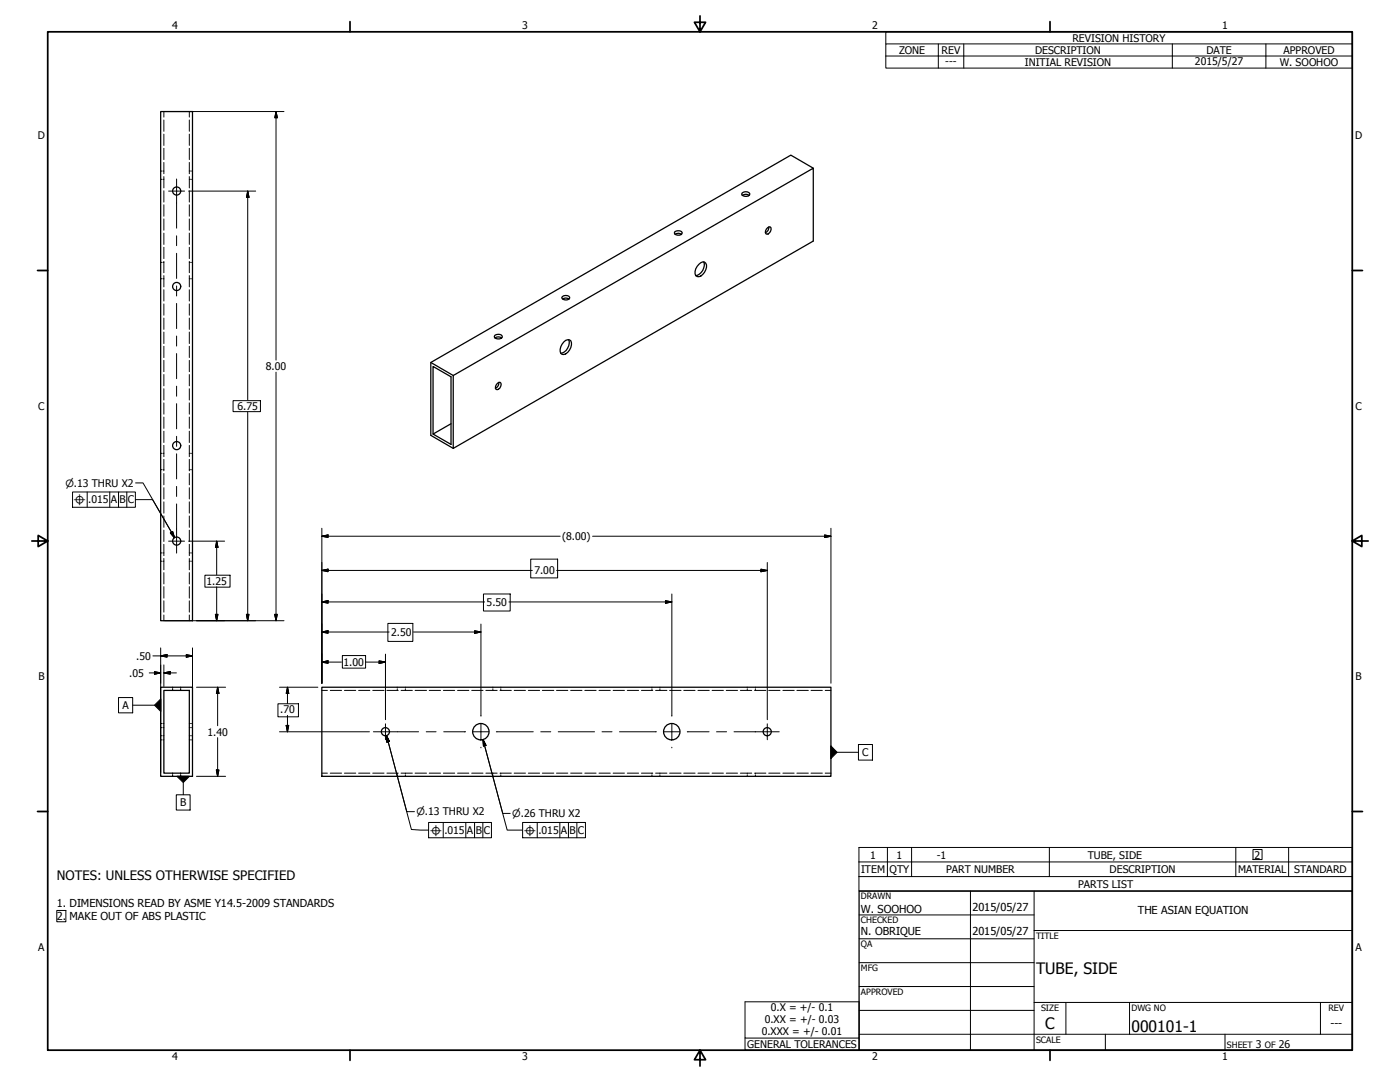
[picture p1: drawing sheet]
<svg xmlns="http://www.w3.org/2000/svg" width="559mm" height="432mm" viewBox="0 0 559 432" stroke-linecap="round" stroke-linejoin="round" font-family="sans-serif">
<!-- layer: Visible (ANSI) -->
<g fill="none" stroke="#000" stroke-width=".51">
<path d="M64.1 44.5h12.7v203.2h-12.7zM296.3 77a2.19 2.19 0 0 1 3 .3 1.75 1.75 0 0 1-1.6 1.1 1.75 1.75 0 0 1-1.7-1zM296.3 78a2.32 2.32 0 0 1 2.7 0M324.6 67.1l-8.9-5.2-143.7 82.8v29l8.9 5.2M269.4 92.5a2.3 2.3 0 0 1 2.9 .3 1.66 1.66 0 0 1-1.5 1.1 1.66 1.66 0 0 1-1.6-1zM269.4 93.5a2.41 2.41 0 0 1 2.6 0M306.4 90.9l1-.3a1.75 1.75 0 0 1 .1 1.9 1.75 1.75 0 0 1-1.8 .8 1.98 1.98 0 0 1 .7-2.4zM306.9 90.6a2.34 2.34 0 0 1-1.4 2.3M224.5 118.4a1.65 1.65 0 0 1 1.6-.6 1.65 1.65 0 0 1 1.2 1.3 1.9 1.9 0 0 1-3.1-.4zM224.5 119.3a2.41 2.41 0 0 1 2.6 0M279 105.5l1.5-1 .7 .1a3.3 3.3 0 0 1-.7 4.9 1.86 1.86 0 0 1-2.8 .5 3.9 3.9 0 0 1 1.3-4.5zM280.9 104.5a4.3 4.3 0 0 1-3.2 5.5"/>
<path d="M197.5 133.9a1.74 1.74 0 0 1 3 .7 1.96 1.96 0 0 1-3.2-.3zM197.5 134.9a2.22 2.22 0 0 1 2.7 0M225 136.5a1.86 1.86 0 0 1 2.8-.5 4.1 4.1 0 0 1-3.5 5.4 2.72 2.72 0 0 1 0-4zM226.9 135.6a4.3 4.3 0 0 1-3.1 5.4M172 144.7l8.9 5.2 143.7-82.8v29.1l-143.7 82.7v-29M198.6 152.9l1-.3a1.75 1.75 0 0 1 .1 1.9 1.75 1.75 0 0 1-1.8 .8 1.98 1.98 0 0 1 .7-2.4zM199.1 152.6a2.34 2.34 0 0 1-1.4 2.3M180 169.1l-7.2 4.1 7.2 4.2v-27l-7.2-4.2v27M64.1 274.3h12.7v35.5h-12.7zM65.4 275.5h10.2v33h-10.2zM128.5 274.3h203.2v35.5h-203.2z"/>
<circle cx="70.5" cy="76.2" r="1.62"/>
<circle cx="70.5" cy="114.3" r="1.62"/>
<circle cx="70.5" cy="177.8" r="1.62"/>
<circle cx="70.5" cy="215.9" r="1.62"/>
<circle cx="153.8" cy="292" r="1.62"/>
<circle cx="191.9" cy="292" r="3.3"/>
<circle cx="268.1" cy="292" r="3.3"/>
<circle cx="306.2" cy="292" r="1.62"/>
</g>
<!-- layer: Hidden (ANSI) -->
<g fill="none" stroke="#000" stroke-width=".4">
<path d="M65.4 44.5v2.2M65.4 47.9v4.5M65.4 53.5v4.5M65.4 59.2v4.5M75.6 44.5v2.2M75.6 47.9v4.5M75.6 53.5v4.5M75.6 59.2v4.5M64.1 68.3h.5M64.1 71.6h.5M65 68.3h.4M65 71.6h.4"/>
<path d="M65.4 64.8v4.5M65.4 70.5v4.5M65.4 76.1v4.5M75.6 64.8v4.5M75.6 70.5v4.5M75.6 76.1v4.5M75.6 68.3h.4M75.6 71.6h.4M76.5 68.3h.3M76.5 71.6h.3M65.4 81.7v4.6M65.4 87.4v4.5"/>
<path d="M65.4 93v4.5M65.4 98.7v4.5M75.6 81.7v4.6M75.6 87.4v4.5M75.6 93v4.5M75.6 98.7v4.5M64.1 104.7h.5M64.1 111.3h.5M65 104.7h.4M65 111.3h.4M65.4 104.3v4.5M65.4 110v4.5"/>
<path d="M65.4 115.6v4.5M75.6 104.3v4.5M75.6 110v4.5M75.6 115.6v4.5M75.6 104.7h.4M75.6 111.3h.4M76.5 104.7h.3M76.5 111.3h.3M65.4 121.3v4.5M65.4 126.9v4.5M65.4 132.5v4.6M65.4 138.2v4.5"/>
<path d="M75.6 121.3v4.5M75.6 126.9v4.5M75.6 132.5v4.6M75.6 138.2v4.5M65.4 143.8v4.5M65.4 149.5v4.5M65.4 155.1v4.5M75.6 143.8v4.5M75.6 149.5v4.5M75.6 155.1v4.5M65.4 160.8v4.5M65.4 166.4v4.5"/>
<path d="M65.4 172.1v4.5M65.4 177.7v4.5M75.6 160.8v4.5M75.6 166.4v4.5M75.6 172.1v4.5M75.6 177.7v4.5M64.1 180.9h.5M64.1 187.5h.5M65 180.9h.4M65 187.5h.4M65.4 183.3v4.6M65.4 189v4.5"/>
<path d="M65.4 194.6v4.5M75.6 183.3v4.6M75.6 189v4.5M75.6 194.6v4.5M75.6 180.9h.4M75.6 187.5h.4M76.5 180.9h.3M76.5 187.5h.3M65.4 200.3v4.5M65.4 205.9v4.5M65.4 211.6v4.5M65.4 217.2v4.5"/>
<path d="M75.6 200.3v4.5M75.6 205.9v4.5M75.6 211.6v4.5M75.6 217.2v4.5M64.1 220.7h.5M64.1 224h.5M65 220.7h.4M65 224h.4M65.4 222.9v4.5M65.4 228.5v4.5M65.4 234.1v4.6M65.4 239.8v4.5"/>
<path d="M75.6 222.9v4.5M75.6 228.5v4.5M75.6 234.1v4.6M75.6 239.8v4.5M75.6 220.7h.4M75.6 224h.4M76.5 220.7h.3M76.5 224h.3M65.4 245.4v2.3M75.6 245.4v2.3M68.9 274.3v.3M68.9 275.1v.4"/>
<path d="M72.1 274.3v.3M72.1 275.1v.4M128.5 275.5h2.2M131.8 275.5h4.5M137.5 275.5h4.5M143.1 275.5h4.5M148.8 275.5h4.5M154.4 275.5h4.5M158.6 274.3v.3M158.6 275.1v.4M160.1 275.5h4.5M161.8 274.3v.3"/>
<path d="M161.8 275.1v.4M165.7 275.5h4.5M171.3 275.5h4.5M177 275.5h4.5M182.6 275.5h4.5M188.3 275.5h4.5M193.9 275.5h4.5M196.7 274.3v.3M196.7 275.1v.4M199.6 275.5h4.5M199.9 274.3v.3M199.9 275.1v.4"/>
<path d="M205.2 275.5h4.5M210.9 275.5h4.5M216.5 275.5h4.5M222.1 275.5h4.5M227.8 275.5h4.5M233.4 275.5h4.5M239.1 275.5h4.5M244.7 275.5h4.5M250.4 275.5h4.5M256 275.5h4.5M260.2 274.3v.3M260.2 275.1v.4"/>
<path d="M261.7 275.5h4.5M263.4 274.3v.3M263.4 275.1v.4M267.3 275.5h4.5M272.9 275.5h4.5M278.6 275.5h4.5M284.2 275.5h4.5M289.9 275.5h4.5M295.5 275.5h4.5M298.3 274.3v.3M298.3 275.1v.4M301.2 275.5h4.5"/>
<path d="M301.5 274.3v.3M301.5 275.1v.4M306.8 275.5h4.5M312.5 275.5h4.5M318.1 275.5h4.5M323.7 275.5h4.5M329.4 275.5h2.3M64.1 288.7h.5M64.1 295.3h.5M64.1 290.4h.5M64.1 293.6h.5M65 288.7h.4"/>
<path d="M65 295.3h.4M65 290.4h.4M65 293.6h.4M75.6 288.7h.4M75.6 295.3h.4M75.6 290.4h.4M75.6 293.6h.4M76.5 288.7h.3M76.5 295.3h.3M76.5 290.4h.3M76.5 293.6h.3M68.9 308.5v.4"/>
<path d="M68.9 309.4v.4M72.1 308.5v.4M72.1 309.4v.4M128.5 308.5h2.2M131.8 308.5h4.5M137.5 308.5h4.5M143.1 308.5h4.5M148.8 308.5h4.5M154.4 308.5h4.5M158.6 308.5v.4M158.6 309.4v.4M160.1 308.5h4.5"/>
<path d="M161.8 308.5v.4M161.8 309.4v.4M165.7 308.5h4.5M171.3 308.5h4.5M177 308.5h4.5M182.6 308.5h4.5M188.3 308.5h4.5M193.9 308.5h4.5M196.7 308.5v.4M196.7 309.4v.4M199.6 308.5h4.5M199.9 308.5v.4"/>
<path d="M199.9 309.4v.4M205.2 308.5h4.5M210.9 308.5h4.5M216.5 308.5h4.5M222.1 308.5h4.5M227.8 308.5h4.5M233.4 308.5h4.5M239.1 308.5h4.5M244.7 308.5h4.5M250.4 308.5h4.5M256 308.5h4.5M260.2 308.5v.4"/>
<path d="M260.2 309.4v.4M261.7 308.5h4.5M263.4 308.5v.4M263.4 309.4v.4M267.3 308.5h4.5M272.9 308.5h4.5M278.6 308.5h4.5M284.2 308.5h4.5M289.9 308.5h4.5M295.5 308.5h4.5M298.3 308.5v.4M298.3 309.4v.4"/>
<path d="M301.2 308.5h4.5M301.5 308.5v.4M301.5 309.4v.4M306.8 308.5h4.5M312.5 308.5h4.5M318.1 308.5h4.5M323.7 308.5h4.5M329.4 308.5h2.3"/>
</g>
<!-- layer: Symbol (ANSI) -->
<g fill="none" stroke="#000" stroke-width=".4">
<path d="M353.6 17.5v-4.8h186.2v4.8M374.5 17.5v9.7M384.7 17.5v9.7M467.9 17.5v9.7M505.3 17.5v9.7M539.8 17.5h-186.2v4.9M539.8 17.5v9.7h-186.2v-4.8M353.6 22.4h186.2M29 196.3h25v6.1h-25zM34.8 196.3v6.1M43.8 196.3v6.1M47.3 196.3v6.1"/>
<path d="M50.6 196.3v6.1M54 199.4h6.9l7.6 13.1M54.1 192.7h3l12.5 21.7M68 212.7l.9-.5 .8 2.4zM68 212.7h.1M68.9 212.2l-.9 .5M47.3 278.4h5.7v6.1h-5.7zM53 281.4h8.7M154.2 293.6l1.2 2.2-1 .4zM154.3 293.7l8.1 30.2h3M154.3 293.7h.1M154.9 295.9l9.3 35.1 6.9 .3"/>
<path d="M155.3 295.8l.1 .1M155.4 295.9l-1 .1M192.8 295.1l1.1 2.3-.9 .3zM192.8 295.3l7.9 29.3h2.9M193.4 297.5l9 33.8h6.2M193.9 297.4h.1M193.9 297.4l-1 .2M342.6 297.1h5.6v6.2h-5.6zM70.4 317.2h5.5v6.1h-5.5zM73.2 312.3v4.9M334.1 300.2h8.5M171.1 328.2h25.1v6.1h-25.1z"/>
<path d="M176.9 328.2v6.1M185.9 328.2v6.1M189.4 328.2v6.1M192.7 328.2v6.1M208.6 328.2h25.1v6.1h-25.1zM214.4 328.2v6.1M223.5 328.2v6.1M226.9 328.2v6.1M230.3 328.2v6.1M354.2 338.2v11.6M363.9 338.2v11.6M418.8 338.2v11.6"/>
<path d="M493.3 338.2v11.6M514.3 338.2v11.6M342.8 344h197v-5.8h-197v11.6M342.8 349.8v5.8h197v-5.8M539.8 344v5.8h-197M297.4 399.8h45.5v14.5h-45.5zM297.4 414.3v4.8h45.5v-4.8"/>
</g>
<!-- layer: Border (ANSI) -->
<g fill="none" stroke="#000" stroke-width=".7">
<path d="M19 12.7h520.8v406.4h-520.8zM139.7 8.6v4.1M279.4 6.3v6.4l-2.2-3.8h4.4l-2.2 3.8M419.1 8.6v4.1M15 107.9h4M539.8 107.9h4M12.7 215.9h6.3l-3.8-2.2v4.4l3.8-2.2M539.8 215.9l3.8 2.2v-4.4l-3.8 2.2h6.3M15 323.8h4M539.8 323.8h4M139.7 419.1v4.1M279.4 419.1l2.2 3.8h-4.4l2.2-3.8v6.3"/>
<path d="M419.1 419.1v4.1"/>
</g>
<!-- layer: Title (ANSI) -->
<g fill="none" stroke="#000" stroke-width=".4">
<path d="M387.3 355.6v63.5M412.7 355.6v63.5M342.9 365.1h69.8M342.9 374.6h69.8M412.7 371.3h127.1M342.9 384.2h69.8M342.9 393.7h69.8M342.9 412.7h196.9M342.9 403.2h69.8M412.7 400h127.1M425.4 400v12.7M441.2 412.7v6.4"/>
<path d="M450.8 400v12.7M488.9 412.7v6.4M527 400v12.7"/>
</g>
<path d="M342.9 355.6h196.9v63.5h-196.9z" fill="none" stroke="#000" stroke-width=".51"/>
<!-- layer: Sketch Geometry (ANSI) -->
<path d="M93 159.9h10.9v4.4h-10.9zM81.8 229.6h10v4.7h-10zM193 237h10.6v6.8h-10.6zM211.8 223.1h10.8v7.5h-10.8zM154.8 248.8h10v7.2h-10zM136.7 261.6h9.2v5h-9.2zM110.9 280.9h8.2v5.2h-8.2zM500.1 339h3.6v4h-3.6zM22.7 363.3h3.6v4.6h-3.6z" fill="none" stroke="#000" stroke-width=".4"/>
<!-- layer: Dimension (ANSI) -->
<g fill="none" stroke="#000" stroke-width=".4">
<path d="M65.7 44.5h47.6M110.2 44.5l.5 2.5h-1zM110.2 44.5v99.2M75.3 76.3h26.7M98.9 76.3l.5 2.4h-1zM98.9 76.3v83.3M110.2 148.5v99.2M98.9 164.3v83.4M75.3 216h14.4M86.5 216l.5 2.4h-1zM86.5 216v13.4M128.5 214l2.4-.5v1z"/>
<path d="M128.5 210.8v61.9M128.5 214h95.1M236.5 214h95.2M329.1 213.5l2.6 .5-2.6 .5zM331.7 210.8v61.9M86.5 234.2v13.5M128.5 227.6l2.4-.5v1.1zM128.5 227.6h84M222.2 227.6h84.1M265.6 239.7l2.6 .5-2.6 .5zM268.2 237v48.6M303.7 227.1l2.6 .5-2.6 .6z"/>
<path d="M306.3 224.5v62.7M64.1 258.6v49.6M65.7 247.7h47.6M76.8 258.6v49.6M86 245.2h1l-.5 2.5zM98.4 245.2h1l-.5 2.5zM109.7 245.2h1l-.5 2.5zM128.5 252.2l2.4-.5v1zM128.5 240.2l2.4-.5v1zM128.5 252.2h26.8M128.5 240.2h64.9M165 252.2h27"/>
<path d="M189.4 251.7l2.6 .5-2.6 .5zM192 249v36.6M203.1 240.2h65.1M59.6 268.5h4.5M61 261.7h15.8M61.7 268l2.4 .5-2.4 .5zM64.1 261.7l2.6-.5v1.1zM65.4 268.5l2.5-.5v1zM65.4 268.5h5M65.4 265.4v8.5M74.4 261.2l2.4 .5-2.4 .6zM78.4 274.3h11.6"/>
<path d="M86.9 274.3l.5 2.4h-1zM86.9 274.3v15.3M111.6 274.3h15.3M114.7 274.3l.6 2.4h-1.1zM114.7 274.3v6.4M128.5 264.2l2.4-.5v1zM128.5 264.2h7.8M146 264.2h7.9M151.3 263.7l2.6 .5-2.6 .5zM153.9 261v26.2M86.9 294.4v15.4M111.6 292h35.8"/>
<path d="M114.2 289.5h1.1l-.6 2.5zM114.7 285.5v6.5M78.4 309.8h11.6M86.4 307.3h1l-.5 2.5z"/>
</g>
<g fill="#000" stroke="#000" stroke-width=".4">
<path d="M110.2 44.5l.5 2.5zM110.2 44.5l.5 2.5h-1zM98.9 76.3l.5 2.4zM98.9 76.3l.5 2.4h-1zM86.5 216l.5 2.4zM86.5 216l.5 2.4h-1zM128.5 214l2.4-.5zM128.5 214l2.4-.5v1zM329.1 214.5l2.6-.5zM329.1 213.5l2.6 .5-2.6 .5zM128.5 240.2l2.4-.5zM128.5 240.2l2.4-.5v1z"/>
<path d="M128.5 227.6l2.4-.5zM128.5 227.6l2.4-.5v1.1zM303.7 228.2l2.6-.6zM303.7 227.1l2.6 .5-2.6 .6zM86 245.2l.5 2.5zM86 245.2h1l-.5 2.5zM98.4 245.2l.5 2.5zM98.4 245.2h1l-.5 2.5zM109.7 245.2l.5 2.5zM109.7 245.2h1l-.5 2.5zM128.5 252.2l2.4-.5zM128.5 252.2l2.4-.5v1z"/>
<path d="M189.4 252.7l2.6-.5zM189.4 251.7l2.6 .5-2.6 .5zM265.6 240.7l2.6-.5zM265.6 239.7l2.6 .5-2.6 .5zM61.7 269l2.4-.5zM61.7 268l2.4 .5-2.4 .5zM64.1 261.7l2.6-.5zM64.1 261.7l2.6-.5v1.1zM65.4 268.5l2.5-.5zM65.4 268.5l2.5-.5v1zM74.4 262.3l2.4-.6zM74.4 261.2l2.4 .5-2.4 .6z"/>
<path d="M86.9 274.3l.5 2.4zM86.9 274.3l.5 2.4h-1zM114.7 274.3l.6 2.4zM114.7 274.3l.6 2.4h-1.1zM128.5 264.2l2.4-.5zM128.5 264.2l2.4-.5v1zM151.3 264.7l2.6-.5zM151.3 263.7l2.6 .5-2.6 .5zM114.2 289.5l.5 2.5zM114.2 289.5h1.1l-.6 2.5zM86.4 307.3l.5 2.5zM86.4 307.3h1l-.5 2.5z"/>
</g>
<!-- layer: Symbol (ANSI) -->
<g fill="#000" stroke="#000" stroke-width=".4">
<path d="M68 212.7l1.7 1.9zM68 212.7l.9-.5 .8 2.4zM64.1 279v4.9zM64.1 279v4.9l-2.4-2.5zM154.2 293.6l1.2 2.2zM154.2 293.6l1.2 2.2-1 .4zM154.2 293.6l1.2 2.3zM154.2 293.6l1.2 2.3-1 .3zM192.8 295.1l1.1 2.3zM192.8 295.1l1.1 2.3-.9 .3zM70.6 309.8h5zM70.6 309.8h5l-2.4 2.5z"/>
<path d="M331.7 297.7v5zM331.7 297.7l2.4 2.5-2.4 2.5z"/>
</g>
<!-- layer: Center Mark (ANSI) -->
<path d="M67.3 76.3h6.4M67.3 216h6.4M153.9 288.9v6.3M192 285.6v.2M192 288.9v6.3M192 298.2v.2M268.2 285.6v.2M268.2 288.9v6.3M268.2 298.2v.2M306.3 288.9v6.3" fill="none" stroke="#000" stroke-width=".4"/>
<!-- layer: Centerline (ANSI) -->
<g fill="none" stroke="#000" stroke-width=".4">
<path d="M70.5 71.4v19.7M70.5 94.1v3.9M70.5 101.1v10M70.5 114.1v4M70.5 121.1v10M70.5 134.1v4M70.5 141.1v10M70.5 154.1v4M70.5 161.1v10M70.5 174.1v4M70.5 181.1v10M70.5 194.1v4"/>
<path d="M70.5 201.1v19.6M149 292h18.1M170.1 292h4M177.1 292h8.7M188.8 292h6.3M198.1 292h14.8M215.8 292h4M222.8 292h14.5M240.3 292h4M247.3 292h14.7M265 292h6.3M274.3 292h8.7"/>
<path d="M286 292h4M293 292h18"/>
</g>
<g font-size="6.3">
<text x="413.5" y="388.6">TUBE, SIDE</text>
<text x="417.2" y="410.6">C</text>
<text x="451.6" y="411.9">000101-1</text>
</g>
<text font-size="5.2" x="22.7" y="351.2">NOTES: UNLESS OTHERWISE SPECIFIED</text>
<g font-size="4.4">
<text x="22.7" y="361.9">1. DIMENSIONS READ BY ASME Y14.5-2009 STANDARDS</text>
<text x="343.7" y="364.3">W. SOOHOO</text>
<text x="388.1" y="363.7">2015/05/27</text>
<text x="454.2" y="364.7">THE ASIAN EQUATION</text>
<text x="22.7" y="367.2">2.</text>
<text x="27.7" y="367.2">MAKE OUT OF ABS PLASTIC</text>
<text x="343.7" y="373.1">N. OBRIQUE</text>
<text x="388.1" y="373.2">2015/05/27</text>
<text x="531.1" y="409.7">---</text>
</g>
<g font-size="4.2">
<text x="68.7" y="11.7">4</text>
<text x="208.4" y="11.7">3</text>
<text x="348.1" y="11.7">2</text>
<text x="487.8" y="11.7">1</text>
<text x="428.1" y="16.6">REVISION HISTORY</text>
<text x="358.8" y="21.5">ZONE</text>
<text x="375.9" y="21.5">REV</text>
<text x="413.1" y="21.5">DESCRIPTION</text>
<text x="481.5" y="21.5">DATE</text>
<text x="512.3" y="21.5">APPROVED</text>
<text x="377.3" y="26.1">---</text>
<text x="409" y="26.3">INITIAL REVISION</text>
<text x="476.9" y="26">2015/5/27</text>
<text x="510.8" y="26.3">W. SOOHOO</text>
<text x="15.1" y="55.5">D</text>
<text x="540.9" y="55.5">D</text>
<text x="106.1" y="147.6">8.00</text>
<text x="15.2" y="163.4">C</text>
<text x="94.8" y="163.5">6.75</text>
<text x="541" y="163.4">C</text>
<text x="35.2" y="200.9">.015</text>
<text x="44.3" y="200.9">A</text>
<text x="47.8" y="200.9">B</text>
<text x="51.1" y="200.9">C</text>
<text x="224.3" y="215.6">(8.00)</text>
<text x="82.4" y="233.4">1.25</text>
<text x="213.3" y="229.2">7.00</text>
<text x="194.2" y="241.7">5.50</text>
<text x="156.1" y="253.7">2.50</text>
<text x="54.4" y="263.3">.50</text>
<text x="137.1" y="265.7">1.00</text>
<text x="15.3" y="271.4">B</text>
<text x="51.6" y="270.1">.05</text>
<text x="541.1" y="271.4">B</text>
<text x="48.8" y="283">A</text>
<text x="111.8" y="284.7">.70</text>
<text x="82.8" y="293.6">1.40</text>
<text x="344.2" y="301.8">C</text>
<text x="71.9" y="321.8">B</text>
<text x="177.4" y="332.8">.015</text>
<text x="186.4" y="332.8">A</text>
<text x="189.9" y="332.8">B</text>
<text x="193.2" y="332.8">C</text>
<text x="214.9" y="332.8">.015</text>
<text x="223.9" y="332.8">A</text>
<text x="227.3" y="332.8">B</text>
<text x="230.7" y="332.8">C</text>
<text x="347.3" y="342.6">1</text>
<text x="357.9" y="342.6">1</text>
<text x="373.9" y="342.6">-1</text>
<text x="434.1" y="342.6">TUBE, SIDE</text>
<text x="500.7" y="342.6">2</text>
<text x="343.7" y="348.4">ITEM</text>
<text x="355.1" y="348.4">QTY</text>
<text x="377.6" y="348.4">PART NUMBER</text>
<text x="442.9" y="348.4">DESCRIPTION</text>
<text x="494.2" y="348.4">MATERIAL</text>
<text x="516.6" y="348.4">STANDARD</text>
<text x="430.3" y="354.3">PARTS LIST</text>
<text x="15.2" y="379.3">A</text>
<text x="541" y="379.3">A</text>
<text x="307.7" y="403.5">0.X = +/- 0.1</text>
<text x="304" y="413.1">0.XXX = +/- 0.01</text>
<text x="305.2" y="408.3">0.XX = +/- 0.03</text>
<text x="298.3" y="418.2">GENERAL TOLERANCES</text>
<text x="501.3" y="418.3">3</text>
<text x="510.5" y="418.3">26</text>
<text x="68.7" y="423.2">4</text>
<text x="208.4" y="423.2">3</text>
<text x="348.1" y="423.2">2</text>
<text x="487.8" y="423.2">1</text>
</g>
<g font-size="4">
<text x="26.1" y="194.2">⌀.13 THRU X2</text>
<text x="29.4" y="201.5">⌖</text>
<text x="166.2" y="325.4">⌀.13 THRU X2</text>
<text x="204.5" y="326.1">⌀.26 THRU X2</text>
<text x="171.5" y="333.4">⌖</text>
<text x="209" y="333.4">⌖</text>
</g>
<g font-size="3.5">
<text x="343.7" y="358.9">DRAWN</text>
<text x="343.7" y="368.5">CHECKED</text>
<text x="413.5" y="374.6">TITLE</text>
<text x="343.7" y="378">QA</text>
<text x="343.7" y="387.5">MFG</text>
<text x="343.7" y="397.1">APPROVED</text>
<text x="415.5" y="403.4">SIZE</text>
<text x="451.6" y="403.4">DWG NO</text>
<text x="530.3" y="403.4">REV</text>
<text x="413.5" y="416.1">SCALE</text>
<text x="489.7" y="418.3">SHEET</text>
<text x="504.9" y="418.3">OF</text>
</g>
</svg>
